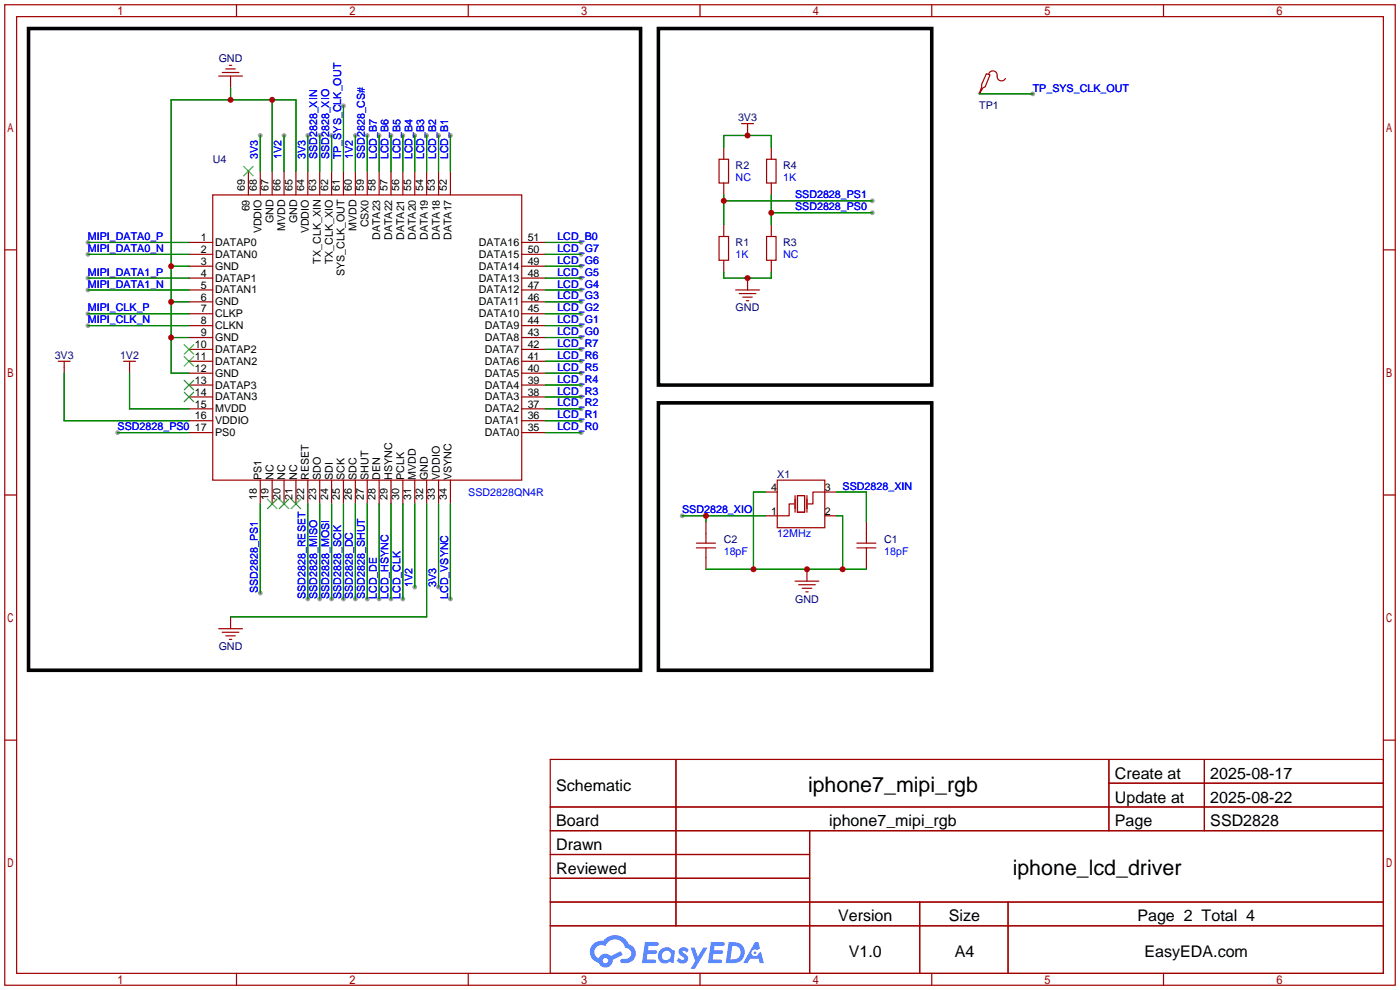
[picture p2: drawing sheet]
<svg xmlns="http://www.w3.org/2000/svg" width="299mm" height="212mm" viewBox="0 0 299 212" stroke-linecap="round" stroke-linejoin="round" font-family="sans-serif">
<g fill="#999">
<circle cx="81" cy="29" r=".51"/>
<circle cx="83.6" cy="29" r=".51"/>
<circle cx="86.1" cy="29" r=".51"/>
<circle cx="88.6" cy="29" r=".51"/>
<circle cx="91.2" cy="29" r=".51"/>
<circle cx="93.7" cy="29" r=".51"/>
<circle cx="96.3" cy="29" r=".51"/>
<circle cx="124.2" cy="51.8" r=".51"/>
<circle cx="124.2" cy="54.4" r=".51"/>
<circle cx="124.2" cy="56.9" r=".51"/>
<circle cx="124.2" cy="59.4" r=".51"/>
<circle cx="124.2" cy="62" r=".51"/>
<circle cx="124.2" cy="64.5" r=".51"/>
<circle cx="124.2" cy="67.1" r=".51"/>
<circle cx="124.2" cy="69.6" r=".51"/>
<circle cx="124.2" cy="72.1" r=".51"/>
<circle cx="124.2" cy="74.7" r=".51"/>
<circle cx="124.2" cy="77.2" r=".51"/>
<circle cx="124.2" cy="79.8" r=".51"/>
<circle cx="124.2" cy="82.3" r=".51"/>
<circle cx="124.2" cy="84.8" r=".51"/>
<circle cx="124.2" cy="87.4" r=".51"/>
<circle cx="124.2" cy="89.9" r=".51"/>
<circle cx="124.2" cy="92.5" r=".51"/>
<circle cx="83.6" cy="128" r=".51"/>
<circle cx="96.3" cy="128" r=".51"/>
<circle cx="81" cy="128" r=".51"/>
<circle cx="18.8" cy="51.8" r=".51"/>
<circle cx="18.8" cy="54.4" r=".51"/>
<circle cx="18.8" cy="59.4" r=".51"/>
<circle cx="18.8" cy="62" r=".51"/>
<circle cx="18.8" cy="67.1" r=".51"/>
<circle cx="18.8" cy="69.6" r=".51"/>
<circle cx="86.1" cy="128" r=".51"/>
<circle cx="60.7" cy="29" r=".51"/>
<circle cx="55.6" cy="29" r=".51"/>
<circle cx="65.8" cy="29" r=".51"/>
<circle cx="75.9" cy="29" r=".51"/>
<circle cx="73.4" cy="22.6" r=".51"/>
<circle cx="93.7" cy="125.5" r=".51"/>
<circle cx="88.6" cy="125.5" r=".51"/>
<circle cx="68.3" cy="128" r=".51"/>
<circle cx="70.9" cy="128" r=".51"/>
<circle cx="73.4" cy="128" r=".51"/>
<circle cx="75.9" cy="128" r=".51"/>
<circle cx="78.5" cy="128" r=".51"/>
<circle cx="65.8" cy="128" r=".51"/>
<circle cx="68.3" cy="29" r=".51"/>
<circle cx="70.9" cy="29" r=".51"/>
<circle cx="55.6" cy="126.7" r=".51"/>
<circle cx="25.1" cy="92.5" r=".51"/>
<circle cx="186.4" cy="42.9" r=".51"/>
<circle cx="145.8" cy="110.2" r=".51"/>
<circle cx="186.4" cy="45.5" r=".51"/>
<circle cx="78.5" cy="29" r=".51"/>
<circle cx="220.7" cy="20.1" r=".51"/>
</g>
<g fill="none" stroke="#a10000" stroke-width=".25">
<path d="M1 1h297.2v209.6h-297.2zM3.6 3.6h292.1v204.4h-292.1zM50.5 1v2.6M100.1 1v2.6M149.6 1v2.6M199.1 1v2.6M248.7 1v2.6M1 53.4h2.6M295.7 53.4h2.5M1 105.8h2.6M295.7 105.8h2.5M1 158.2h2.6"/>
<path d="M295.7 158.2h2.5M117.6 162.3h178.1v45.7h-178.1zM117.6 172.5h178.1M117.6 177.5h178.1M144.5 162.3v35.6M173 177.5v30.5M237 162.3v15.2M237 167.4h58.7M257.4 162.3v15.2M117.6 182.6h55.4M117.6 192.8h178.1M117.6 187.7h55.4"/>
<path d="M117.6 197.9h178.1M196.6 192.8v15.2M215.4 192.8v15.2M50.5 208v2.6M100.1 208v2.6M149.6 208v2.6M199.1 208v2.6M248.7 208v2.6"/>
</g>
<g fill="#5487ff">
<path d="M145.3 202.7a1.3 1.3 0 0 1 1.9 .3l-.4 .6a.54 .54 0 0 0-.9-.2l.1 .2a1.34 1.34 0 0 1 .9 1.8 1.47 1.47 0 0 1-2.3-.1l.5-.6 .8 .5a.31 .31 0 0 0 .4-.3 .31 .31 0 0 0-.3-.4 1.12 1.12 0 0 1-.7-1.8z"/>
<path d="M147.6 202.5h.9l.6 2 1.2-2h.9l-2.7 4.6h-.9l1-1.7z"/>
<path d="M137.8 201.4h1.7a1.31 1.31 0 0 1 1.2 .2 .4 .4 0 0 1-.3 .5l-1.8 .1-.1 .9h1.6a.4 .4 0 0 1 .4 .4 .4 .4 0 0 1-.5 .4h-1.6l-.2 1.2h1.4a.46 .46 0 0 1 .5 0 .46 .46 0 0 1 .1 .5l-.4 .2h-2.6z"/>
<path d="M151.9 201.4h1.7a1.32 1.32 0 0 1 1.2 .2 .39 .39 0 0 1-.3 .5l-1.8 .1-.1 .9h1.6a.4 .4 0 0 1 .4 .4 .4 .4 0 0 1-.4 .4h-1.7l-.2 1.2h1.4a.46 .46 0 0 1 .5 0 .46 .46 0 0 1 .1 .5l-.4 .2h-2.6z"/>
<path d="M161.3 201.4h.8l.3 1.3-.6 .4a.75 .75 0 0 0-1.1 .3 .75 .75 0 0 0 .5 1 .75 .75 0 0 0 .9-.7l.5-.2 .6 2.3h-.8l-.3-.9h-1.8l-.5 .9h-1z"/>
<path d="M155.7 201.4l-.6 4.4h1.5a2.27 2.27 0 0 0 2.6-2.2 2.27 2.27 0 0 0-2.7-2.2zM156.5 202.1a1.5 1.5 0 0 1 1.8 1.6 1.5 1.5 0 0 1-1.9 1.4h-.3z"/>
<path d="M141.2 203a1.6 1.6 0 0 0-.3 2.3 1.6 1.6 0 0 0 2.3 .2l.7 .3 .3-2.4-.1-.3-.5-.1a1.58 1.58 0 0 0-2.4 0zM141.8 203.5a.98 .98 0 0 1 1.6 .4 .98 .98 0 0 1-1.1 1.3 .94 .94 0 0 1-.9-.7 .94 .94 0 0 1 .4-1z"/>
<path d="M126.8 201.8a2.37 2.37 0 0 0 1.1 4 1.54 1.54 0 0 0 1.8 1 1.54 1.54 0 0 0 1.2-1.6l2.2-1.1-.5-.8-2 1a1.57 1.57 0 0 0-2.7 .5 1.5 1.5 0 0 1-.7-2.1 1.5 1.5 0 0 1 2.2-.5 2.23 2.23 0 0 1 2.3-1.4 2.23 2.23 0 0 1 2 1.8 1.16 1.16 0 0 1 1.2 1.1 1.16 1.16 0 0 1-1.1 1.2h-.7a.47 .47 0 0 0-.5 .4 .47 .47 0 0 0 .4 .5 2.17 2.17 0 0 0 2.5-.9 2.17 2.17 0 0 0-.3-2.7l-.8-.4a3.2 3.2 0 0 0-5.5-.7l-1.1 .1zM128.8 205.3a.6 .6 0 0 1 1.2 0 .6 .6 0 0 1-1.2 0z"/>
<circle cx="161.4" cy="203.6" r=".28"/>
</g>
<g fill="none" stroke="#a10000" stroke-width=".25">
<path d="M46.7 16.3h5.1M47.5 15.5h3.6M48.3 14.7h2M49 14h.5M49.3 16.3v2.5M209.3 19.8v.3M210.8 15.7l.8 .3-1 2.5-.5 .3-.8 1.3 .5-1.6v-.5zM211.3 15.7a.93 .93 0 0 1 1.2-.5 .93 .93 0 0 1 .6 1.1 .94 .94 0 0 0 .7 1 .94 .94 0 0 0 1.1-.5M53.1 36.6v5.1M55.6 36.6v5.1M58.2 36.6v5.1M60.7 36.6v5.1"/>
<path d="M63.2 36.6v5.1M65.8 36.6v5.1M68.3 36.6v5.1M70.9 36.6v5.1M73.4 36.6v5.1M75.9 36.6v5.1M78.5 36.6v5.1M81 36.6v5.1M83.6 36.6v5.1M86.1 36.6v5.1M88.6 36.6v5.1M91.2 36.6v5.1"/>
<path d="M93.7 36.6v5.1M96.3 36.6v5.1M153.7 34h2v5.1h-2zM154.7 31.5v2.5M154.7 39.1v2.6M158.5 26.4h2.5M159.8 26.4v2.6M163.8 34h2.1v5.1h-2.1zM164.8 31.5v2.5M164.8 39.1v2.6M40.4 51.8h5.1M40.4 54.4h5.1"/>
<path d="M40.4 56.9h5.1M40.4 59.4h5.1M45.5 41.7h66v60.9h-66zM111.5 51.8h5.1M111.5 54.4h5.1M111.5 56.9h5.1M111.5 59.4h5.1M153.7 50.5h2v5.1h-2zM154.7 48v2.5M154.7 55.6v2.6M159.8 59.4v2.6M163.8 50.5h2.1v5.1h-2.1z"/>
<path d="M164.8 48v2.5M164.8 55.6v2.6M12.4 77.2h2.6M13.7 77.2v2.6M26.4 77.2h2.6M27.7 77.2v2.6M40.4 62h5.1M40.4 64.5h5.1M40.4 67.1h5.1M40.4 69.6h5.1M40.4 72.1h5.1M40.4 74.7h5.1"/>
<path d="M40.4 77.2h5.1M40.4 79.8h5.1M111.5 62h5.1M111.5 64.5h5.1M111.5 67.1h5.1M111.5 69.6h5.1M111.5 72.1h5.1M111.5 74.7h5.1M111.5 77.2h5.1M111.5 79.8h5.1M157.2 62h5.1M158 62.7h3.5"/>
<path d="M158.7 63.5h2.1M159.5 64.3h.5M40.4 82.3h5.1M40.4 84.8h5.1M40.4 87.4h5.1M40.4 89.9h5.1M40.4 92.5h5.1M111.5 82.3h5.1M111.5 84.8h5.1M111.5 87.4h5.1M111.5 89.9h5.1M111.5 92.5h5.1"/>
<path d="M55.6 102.6v5.1M58.2 102.6v5.1M60.7 102.6v5.1M63.2 102.6v5.1M65.8 102.6v5.1M68.3 102.6v5.1M70.9 102.6v5.1M73.4 102.6v5.1M75.9 102.6v5.1M78.5 102.6v5.1M81 102.6v5.1M83.6 102.6v5.1"/>
<path d="M86.1 102.6v5.1M88.6 102.6v5.1M91.2 102.6v5.1M93.7 102.6v5.1M96.3 102.6v5.1M148.8 117.1h4.1M148.8 116.1h4.1M150.9 111.5v4.6M150.9 117.1v4.6M163.6 105.2h2.5M166.1 102.6h10.2v10.2h-10.2zM169.7 107.7h-1v2.5h-5.1"/>
<path d="M169.9 105.9v3.6M170.4 105.9h1.6v3.6h-1.6zM172.5 105.9v3.6M176.3 110.2h2.5M178.8 105.2h-5.1v2.5h-1M183.1 117.1h4.1M183.1 116.1h4.1M185.2 111.5v4.6M185.2 117.1v4.6M46.7 134.4h5.1M47.5 135.1h3.6M48.3 135.9h2"/>
<path d="M49 136.7h.5M49.3 131.8v2.6M169.9 124.2h5.1M170.7 125h3.5M171.4 125.7h2.1M172.2 126.5h.5M172.5 121.7v2.5"/>
</g>
<g fill="none" stroke="#3c3" stroke-width=".25">
<path d="M52.1 35.6l2 2M54.1 35.6l-2 2M39.4 73.7l2 2M39.4 76.2l2 2M41.4 73.7l-2 2M41.4 76.2l-2 2M39.4 81.3l2 2M39.4 83.8l2 2.1M41.4 81.3l-2 2M41.4 83.8l-2 2.1M57.1 106.7l2.1 2M59.2 106.7l-2.1 2"/>
<path d="M59.7 106.7l2 2M61.7 106.7l-2 2M62.2 106.7l2.1 2M64.3 106.7l-2.1 2"/>
</g>
<g fill="none" stroke="#008700" stroke-width=".25">
<path d="M49.3 18.8v2.5M55.6 29v7.6M58.2 21.3v15.3M60.7 29v7.6M63.2 36.6v-15.3h-26.6v58.5h3.8M65.8 29v7.6M68.3 29v7.6M70.9 29v7.6M73.4 22.6v14M75.9 29v7.6M78.5 29v7.6M81 29v7.6"/>
<path d="M83.6 29v7.6M86.1 29v7.6M88.6 29v7.6M91.2 29v7.6M93.7 29v7.6M96.3 29v7.6M154.7 31.5v-2.5h10.1v2.5M209.3 20.1h11.4M18.8 51.8h21.6M18.8 54.4h21.6M18.8 59.4h21.6M36.6 56.9h3.8"/>
<path d="M116.6 51.8h7.6M116.6 54.4h7.6M116.6 56.9h7.6M116.6 59.4h7.6M154.7 58.2v1.2h10.1v-1.2M154.7 41.7v6.3M154.7 42.9h31.7M164.8 41.7v6.3M164.8 45.5h21.6M13.7 79.8v10.1h26.7M18.8 62h21.6M18.8 67.1h21.6"/>
<path d="M18.8 69.6h21.6M27.7 79.8v7.6h12.7M36.6 64.5h3.8M36.6 72.1h3.8M116.6 62h7.6M116.6 64.5h7.6M116.6 67.1h7.6M116.6 69.6h7.6M116.6 72.1h7.6M116.6 74.7h7.6M116.6 77.2h7.6M116.6 79.8h7.6"/>
<path d="M25.1 92.5h15.3M116.6 82.3h7.6M116.6 84.8h7.6M116.6 87.4h7.6M116.6 89.9h7.6M116.6 92.5h7.6M55.6 107.7v19M65.8 107.7v20.3M68.3 107.7v20.3M70.9 107.7v20.3M73.4 107.7v20.3M75.9 107.7v20.3"/>
<path d="M78.5 107.7v20.3M81 107.7v20.3M83.6 107.7v20.3M86.1 107.7v20.3M88.6 107.7v17.8M91.2 107.7v24.1h-41.9M93.7 107.7v17.8M96.3 107.7v20.3M145.8 110.2h17.8M150.9 110.2v1.3M163.6 105.2h-2.6v16.5M178.8 105.2h6.4v6.3"/>
<path d="M178.8 110.2h1.3v11.5M150.9 121.7h34.3"/>
</g>
<path d="M6.1 6.1h130.8v137.2h-130.8zM140.7 6.1h58.4v76.2h-58.4zM140.7 86.1h58.4v57.2h-58.4z" fill="none" stroke="#000" stroke-width=".76"/>
<g fill="#c00">
<circle cx="49.3" cy="21.3" r=".63"/>
<circle cx="36.6" cy="56.9" r=".63"/>
<circle cx="36.6" cy="64.5" r=".63"/>
<circle cx="36.6" cy="72.1" r=".63"/>
<circle cx="58.2" cy="21.3" r=".63"/>
<circle cx="154.7" cy="42.9" r=".63"/>
<circle cx="180.1" cy="121.7" r=".63"/>
<circle cx="172.5" cy="121.7" r=".63"/>
<circle cx="161" cy="121.7" r=".63"/>
<circle cx="150.9" cy="110.2" r=".63"/>
<circle cx="159.8" cy="59.4" r=".63"/>
<circle cx="159.8" cy="29" r=".63"/>
<circle cx="164.8" cy="45.5" r=".63"/>
</g>
<g font-size="4.6">
<text x="172.7" y="169.3">iphone7_mipi_rgb</text>
<text x="216.4" y="187.1">iphone_lcd_driver</text>
</g>
<g font-size="3.4">
<text x="238.3" y="166.4">Create at</text>
<text x="258.7" y="166.4">2025-08-17</text>
<text x="118.9" y="169">Schematic</text>
<text x="238.3" y="171.5">Update at</text>
<text x="258.7" y="171.5">2025-08-22</text>
<text x="118.9" y="176.6">Board</text>
<text x="177.2" y="176.6">iphone7_mipi_rgb</text>
<text x="238.3" y="176.6">Page</text>
<text x="258.7" y="176.6">SSD2828</text>
<text x="118.9" y="181.7">Drawn</text>
<text x="118.9" y="186.8">Reviewed</text>
<text x="179.1" y="196.9">Version</text>
<text x="202.8" y="196.9">Size</text>
<text x="243.1" y="196.9">Page 2 Total 4</text>
<text x="181.4" y="204.5">V1.0</text>
<text x="204" y="204.5">A4</text>
<text x="244.6" y="204.5">EasyEDA.com</text>
</g>
<g font-size="2.3" fill="#000080">
<text x="46.7" y="13.2">GND</text>
<text x="209.3" y="23.4">TP1</text>
<text x="157.7" y="25.9">3V3</text>
<text x="45.5" y="34.8">U4</text>
<text x="157.2" y="36.1">R2</text>
<text x="167.4" y="36.1">R4</text>
<text x="157.2" y="52.6">R1</text>
<text x="167.4" y="52.6">R3</text>
<text x="157.2" y="66.5">GND</text>
<text x="11.7" y="76.7">3V3</text>
<text x="25.7" y="76.7">1V2</text>
<text x="166.1" y="102.1">X1</text>
<text x="154.7" y="116.1">C2</text>
<text x="189" y="116.1">C1</text>
<text x="169.9" y="128.8">GND</text>
<text x="46.7" y="138.9">GND</text>
</g>
<g font-size="2.3" fill="#00f">
<text x="220.7" y="19.6">TP_SYS_CLK_OUT</text>
<text x="55.1" y="34" transform="rotate(-90 55.1 34)">3V3</text>
<text x="60.2" y="34" transform="rotate(-90 60.2 34)">1V2</text>
<text x="65.3" y="34" transform="rotate(-90 65.3 34)">3V3</text>
<text x="67.8" y="34" transform="rotate(-90 67.8 34)">SSD2828_XIN</text>
<text x="70.4" y="34" transform="rotate(-90 70.4 34)">SSD2828_XIO</text>
<text x="72.9" y="34" transform="rotate(-90 72.9 34)">TP_SYS_CLK_OUT</text>
<text x="75.4" y="34" transform="rotate(-90 75.4 34)">1V2</text>
<text x="78" y="34" transform="rotate(-90 78 34)">SSD2828_CS#</text>
<text x="80.5" y="34" transform="rotate(-90 80.5 34)">LCD_B7</text>
<text x="83.1" y="34" transform="rotate(-90 83.1 34)">LCD_B6</text>
<text x="85.6" y="34" transform="rotate(-90 85.6 34)">LCD_B5</text>
<text x="88.1" y="34" transform="rotate(-90 88.1 34)">LCD_B4</text>
<text x="90.7" y="34" transform="rotate(-90 90.7 34)">LCD_B3</text>
<text x="93.2" y="34" transform="rotate(-90 93.2 34)">LCD_B2</text>
<text x="95.8" y="34" transform="rotate(-90 95.8 34)">LCD_B1</text>
<text x="157.2" y="38.6">NC</text>
<text x="167.4" y="38.6">1K</text>
<text x="169.9" y="42.4">SSD2828_PS1</text>
<text x="169.9" y="45">SSD2828_PS0</text>
<text x="18.8" y="51.3">MIPI_DATA0_P</text>
<text x="18.8" y="53.8">MIPI_DATA0_N</text>
<text x="119.1" y="51.3">LCD_B0</text>
<text x="119.1" y="53.8">LCD_G7</text>
<text x="18.8" y="58.9">MIPI_DATA1_P</text>
<text x="119.1" y="56.4">LCD_G6</text>
<text x="119.1" y="58.9">LCD_G5</text>
<text x="157.2" y="55.1">1K</text>
<text x="167.4" y="55.1">NC</text>
<text x="18.8" y="61.5">MIPI_DATA1_N</text>
<text x="119.1" y="61.5">LCD_G4</text>
<text x="119.1" y="64">LCD_G3</text>
<text x="18.8" y="66.5">MIPI_CLK_P</text>
<text x="18.8" y="69.1">MIPI_CLK_N</text>
<text x="119.1" y="66.5">LCD_G2</text>
<text x="119.1" y="69.1">LCD_G1</text>
<text x="119.1" y="71.6">LCD_G0</text>
<text x="119.1" y="74.2">LCD_R7</text>
<text x="119.1" y="76.7">LCD_R6</text>
<text x="119.1" y="79.2">LCD_R5</text>
<text x="119.1" y="81.8">LCD_R4</text>
<text x="119.1" y="84.3">LCD_R3</text>
<text x="119.1" y="86.9">LCD_R2</text>
<text x="119.1" y="89.4">LCD_R1</text>
<text x="25.1" y="91.9">SSD2828_PS0</text>
<text x="119.1" y="91.9">LCD_R0</text>
<text x="100.1" y="105.9">SSD2828QN4R</text>
<text x="180.1" y="104.6">SSD2828_XIN</text>
<text x="145.8" y="109.7">SSD2828_XIO</text>
<text x="154.7" y="118.6">18pF</text>
<text x="166.1" y="114.8">12MHz</text>
<text x="189" y="118.6">18pF</text>
<text x="88.1" y="125.5" transform="rotate(-90 88.1 125.5)">1V2</text>
<text x="93.2" y="125.5" transform="rotate(-90 93.2 125.5)">3V3</text>
<text x="55.1" y="126.7" transform="rotate(-90 55.1 126.7)">SSD2828_PS1</text>
<text x="65.3" y="128" transform="rotate(-90 65.3 128)">SSD2828_RESET</text>
<text x="67.8" y="128" transform="rotate(-90 67.8 128)">SSD2828_MISO</text>
<text x="70.4" y="128" transform="rotate(-90 70.4 128)">SSD2828_MOSI</text>
<text x="72.9" y="128" transform="rotate(-90 72.9 128)">SSD2828_SCK</text>
<text x="75.4" y="128" transform="rotate(-90 75.4 128)">SSD2828_DC</text>
<text x="78" y="128" transform="rotate(-90 78 128)">SSD2828_SHUT</text>
<text x="80.5" y="128" transform="rotate(-90 80.5 128)">LCD_DE</text>
<text x="83.1" y="128" transform="rotate(-90 83.1 128)">LCD_HSYNC</text>
<text x="85.6" y="128" transform="rotate(-90 85.6 128)">LCD_CLK</text>
<text x="95.8" y="128" transform="rotate(-90 95.8 128)">LCD_VSYNC</text>
</g>
<g font-size="2.3">
<text x="52.3" y="40.9" transform="rotate(-90 52.3 40.9)">69</text>
<text x="54.9" y="40.9" transform="rotate(-90 54.9 40.9)">68</text>
<text x="57.4" y="40.9" transform="rotate(-90 57.4 40.9)">67</text>
<text x="59.9" y="40.9" transform="rotate(-90 59.9 40.9)">66</text>
<text x="62.5" y="40.9" transform="rotate(-90 62.5 40.9)">65</text>
<text x="65" y="40.9" transform="rotate(-90 65 40.9)">64</text>
<text x="67.6" y="40.9" transform="rotate(-90 67.6 40.9)">63</text>
<text x="70.1" y="40.9" transform="rotate(-90 70.1 40.9)">62</text>
<text x="72.6" y="40.9" transform="rotate(-90 72.6 40.9)">61</text>
<text x="75.2" y="40.9" transform="rotate(-90 75.2 40.9)">60</text>
<text x="77.7" y="40.9" transform="rotate(-90 77.7 40.9)">59</text>
<text x="80.3" y="40.9" transform="rotate(-90 80.3 40.9)">58</text>
<text x="82.8" y="40.9" transform="rotate(-90 82.8 40.9)">57</text>
<text x="85.3" y="40.9" transform="rotate(-90 85.3 40.9)">56</text>
<text x="87.9" y="40.9" transform="rotate(-90 87.9 40.9)">55</text>
<text x="90.4" y="40.9" transform="rotate(-90 90.4 40.9)">54</text>
<text x="93" y="40.9" transform="rotate(-90 93 40.9)">53</text>
<text x="95.5" y="40.9" transform="rotate(-90 95.5 40.9)">52</text>
<text x="53.3" y="45.2" transform="rotate(-90 53.3 45.2)">69</text>
<text x="58.4" y="47.7" transform="rotate(-90 58.4 47.7)">GND</text>
<text x="63.5" y="47.7" transform="rotate(-90 63.5 47.7)">GND</text>
<text x="42.9" y="51.5">1</text>
<text x="46" y="52.6">DATAP0</text>
<text x="55.9" y="49.9" transform="rotate(-90 55.9 49.9)">VDDIO</text>
<text x="61" y="49.4" transform="rotate(-90 61 49.4)">MVDD</text>
<text x="66" y="49.9" transform="rotate(-90 66 49.9)">VDDIO</text>
<text x="76.2" y="49.4" transform="rotate(-90 76.2 49.4)">MVDD</text>
<text x="78.7" y="48.6" transform="rotate(-90 78.7 48.6)">CSX0</text>
<text x="81.3" y="51.3" transform="rotate(-90 81.3 51.3)">DATA23</text>
<text x="83.8" y="51.3" transform="rotate(-90 83.8 51.3)">DATA22</text>
<text x="86.4" y="51.3" transform="rotate(-90 86.4 51.3)">DATA21</text>
<text x="88.9" y="51.3" transform="rotate(-90 88.9 51.3)">DATA20</text>
<text x="91.4" y="51.3" transform="rotate(-90 91.4 51.3)">DATA19</text>
<text x="94" y="51.3" transform="rotate(-90 94 51.3)">DATA18</text>
<text x="96.5" y="51.3" transform="rotate(-90 96.5 51.3)">DATA17</text>
<text x="102.4" y="52.6">DATA16</text>
<text x="112.8" y="51.5">51</text>
<text x="42.9" y="54.1">2</text>
<text x="42.9" y="56.6">3</text>
<text x="42.9" y="59.2">4</text>
<text x="46" y="55.1">DATAN0</text>
<text x="46" y="57.6">GND</text>
<text x="68.6" y="56.4" transform="rotate(-90 68.6 56.4)">TX_CLK_XIN</text>
<text x="71.1" y="56.5" transform="rotate(-90 71.1 56.5)">TX_CLK_XIO</text>
<text x="73.7" y="59" transform="rotate(-90 73.7 59)">SYS_CLK_OUT</text>
<text x="102.4" y="57.6">DATA14</text>
<text x="102.4" y="55.1">DATA15</text>
<text x="112.8" y="59.2">48</text>
<text x="112.8" y="56.6">49</text>
<text x="112.8" y="54.1">50</text>
<text x="42.9" y="61.7">5</text>
<text x="42.9" y="64.2">6</text>
<text x="46" y="60.2">DATAP1</text>
<text x="46" y="62.7">DATAN1</text>
<text x="46" y="65.3">GND</text>
<text x="102.4" y="65.3">DATA11</text>
<text x="102.4" y="62.7">DATA12</text>
<text x="102.4" y="60.2">DATA13</text>
<text x="112.8" y="64.2">46</text>
<text x="112.8" y="61.7">47</text>
<text x="42.9" y="66.8">7</text>
<text x="42.9" y="69.3">8</text>
<text x="42.9" y="71.9">9</text>
<text x="46" y="67.8">CLKP</text>
<text x="46" y="70.3">CLKN</text>
<text x="102.4" y="67.8">DATA10</text>
<text x="103.6" y="70.3">DATA9</text>
<text x="112.8" y="71.9">43</text>
<text x="112.8" y="69.3">44</text>
<text x="112.8" y="66.8">45</text>
<text x="41.7" y="74.4">10</text>
<text x="41.7" y="76.9">11</text>
<text x="46" y="72.9">GND</text>
<text x="46" y="75.4">DATAP2</text>
<text x="46" y="78">DATAN2</text>
<text x="103.6" y="78">DATA6</text>
<text x="103.6" y="75.4">DATA7</text>
<text x="103.6" y="72.9">DATA8</text>
<text x="112.8" y="76.9">41</text>
<text x="112.8" y="74.4">42</text>
<text x="41.7" y="79.5">12</text>
<text x="41.7" y="82">13</text>
<text x="46" y="80.5">GND</text>
<text x="46" y="83">DATAP3</text>
<text x="103.6" y="83">DATA4</text>
<text x="103.6" y="80.5">DATA5</text>
<text x="112.8" y="82">39</text>
<text x="112.8" y="79.5">40</text>
<text x="41.7" y="84.6">14</text>
<text x="41.7" y="87.1">15</text>
<text x="41.7" y="89.6">16</text>
<text x="46" y="85.6">DATAN3</text>
<text x="46" y="88.1">MVDD</text>
<text x="103.6" y="88.1">DATA2</text>
<text x="103.6" y="85.6">DATA3</text>
<text x="112.8" y="89.6">36</text>
<text x="112.8" y="87.1">37</text>
<text x="112.8" y="84.6">38</text>
<text x="41.7" y="92.2">17</text>
<text x="46" y="90.7">VDDIO</text>
<text x="46" y="93.2">PS0</text>
<text x="103.6" y="93.2">DATA0</text>
<text x="103.6" y="90.7">DATA1</text>
<text x="112.8" y="92.2">35</text>
<text x="54.9" y="106.9" transform="rotate(-90 54.9 106.9)">18</text>
<text x="55.9" y="102.6" transform="rotate(-90 55.9 102.6)">PS1</text>
<text x="57.4" y="106.9" transform="rotate(-90 57.4 106.9)">19</text>
<text x="58.4" y="102.6" transform="rotate(-90 58.4 102.6)">NC</text>
<text x="59.9" y="106.9" transform="rotate(-90 59.9 106.9)">20</text>
<text x="61" y="102.6" transform="rotate(-90 61 102.6)">NC</text>
<text x="62.5" y="106.9" transform="rotate(-90 62.5 106.9)">21</text>
<text x="63.5" y="102.6" transform="rotate(-90 63.5 102.6)">NC</text>
<text x="65" y="106.9" transform="rotate(-90 65 106.9)">22</text>
<text x="66" y="102.6" transform="rotate(-90 66 102.6)">RESET</text>
<text x="67.6" y="106.9" transform="rotate(-90 67.6 106.9)">23</text>
<text x="68.6" y="102.6" transform="rotate(-90 68.6 102.6)">SDO</text>
<text x="70.1" y="106.9" transform="rotate(-90 70.1 106.9)">24</text>
<text x="71.1" y="102.6" transform="rotate(-90 71.1 102.6)">SDI</text>
<text x="72.6" y="106.9" transform="rotate(-90 72.6 106.9)">25</text>
<text x="73.7" y="102.6" transform="rotate(-90 73.7 102.6)">SCK</text>
<text x="75.2" y="106.9" transform="rotate(-90 75.2 106.9)">26</text>
<text x="76.2" y="102.6" transform="rotate(-90 76.2 102.6)">SDC</text>
<text x="77.7" y="106.9" transform="rotate(-90 77.7 106.9)">27</text>
<text x="78.7" y="102.6" transform="rotate(-90 78.7 102.6)">SHUT</text>
<text x="80.3" y="106.9" transform="rotate(-90 80.3 106.9)">28</text>
<text x="81.3" y="102.6" transform="rotate(-90 81.3 102.6)">DEN</text>
<text x="82.8" y="106.9" transform="rotate(-90 82.8 106.9)">29</text>
<text x="83.8" y="102.6" transform="rotate(-90 83.8 102.6)">HSYNC</text>
<text x="85.3" y="106.9" transform="rotate(-90 85.3 106.9)">30</text>
<text x="86.4" y="102.6" transform="rotate(-90 86.4 102.6)">PCLK</text>
<text x="87.9" y="106.9" transform="rotate(-90 87.9 106.9)">31</text>
<text x="88.9" y="102.6" transform="rotate(-90 88.9 102.6)">MVDD</text>
<text x="90.4" y="106.9" transform="rotate(-90 90.4 106.9)">32</text>
<text x="91.4" y="102.6" transform="rotate(-90 91.4 102.6)">GND</text>
<text x="93" y="106.9" transform="rotate(-90 93 106.9)">33</text>
<text x="94" y="102.6" transform="rotate(-90 94 102.6)">VDDIO</text>
<text x="95.5" y="106.9" transform="rotate(-90 95.5 106.9)">34</text>
<text x="96.5" y="102.6" transform="rotate(-90 96.5 102.6)">VSYNC</text>
<text x="164.8" y="104.9">4</text>
<text x="176.3" y="104.9">3</text>
<text x="164.8" y="110">1</text>
<text x="176.3" y="110">2</text>
</g>
</svg>
